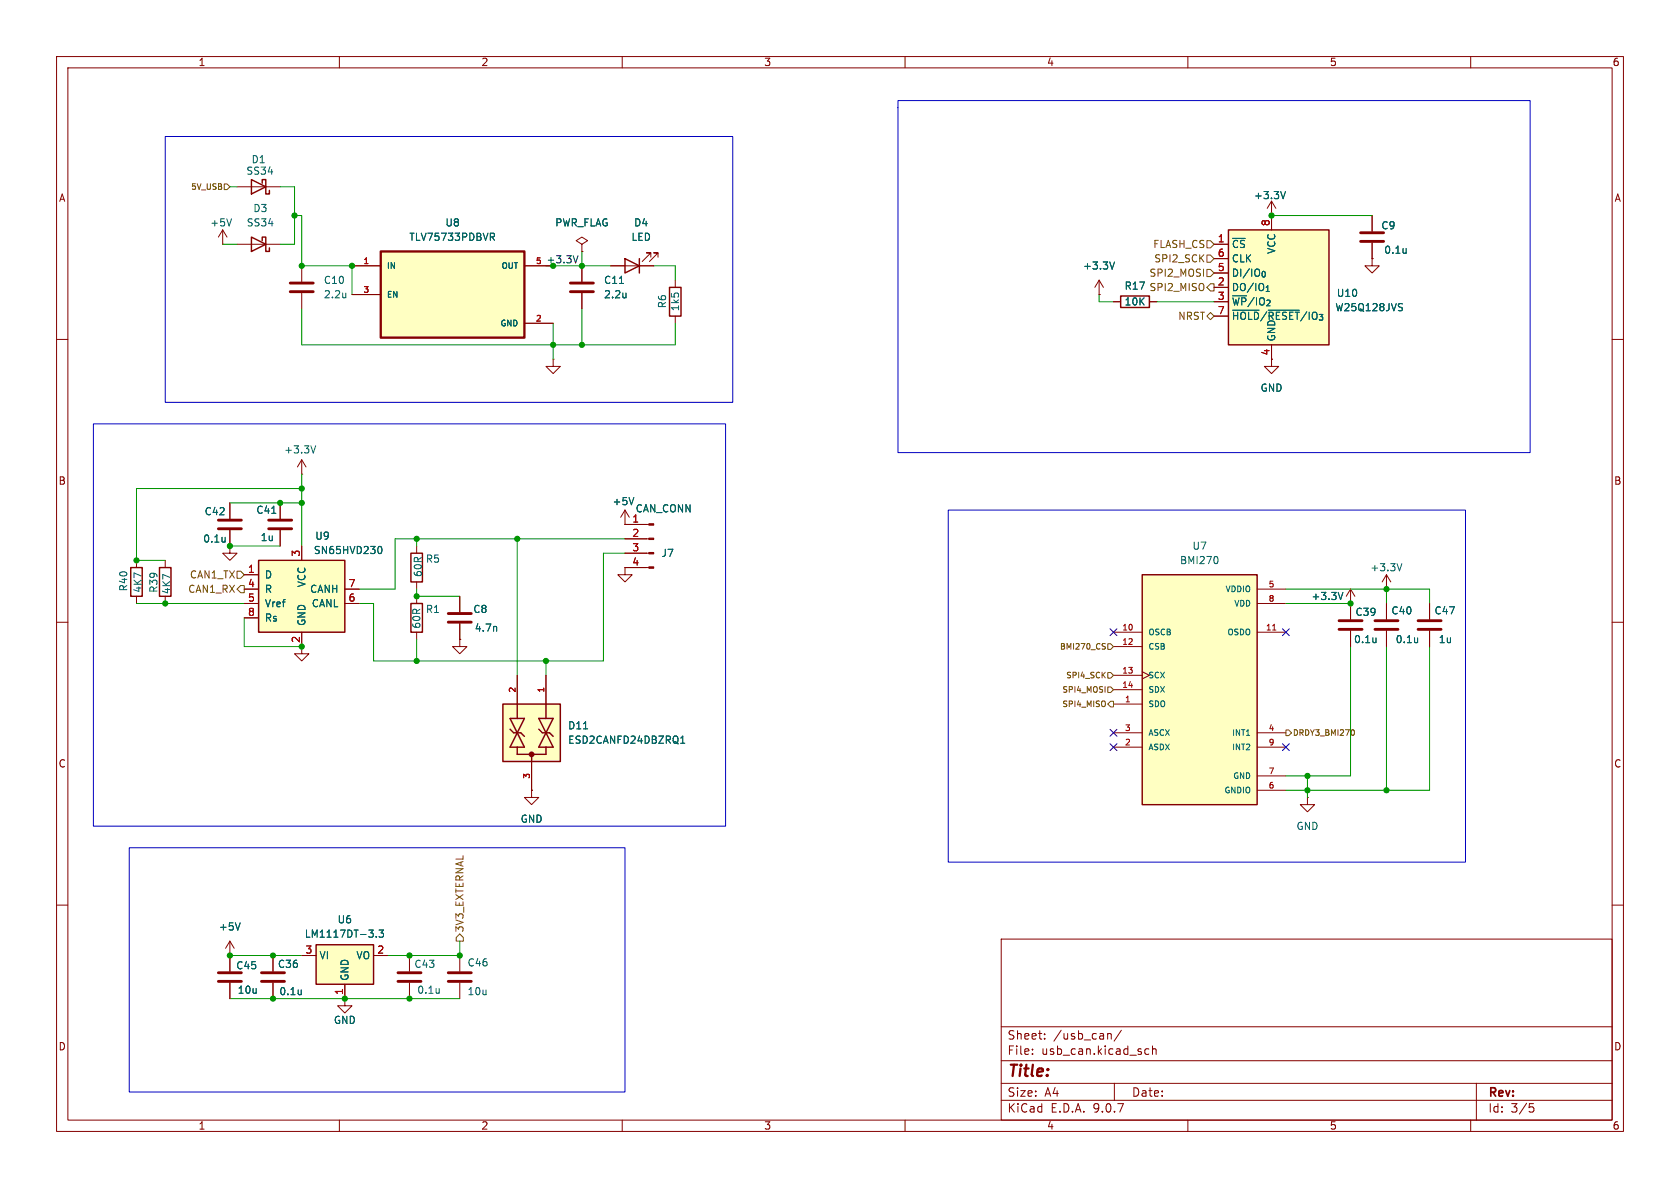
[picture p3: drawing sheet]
<svg xmlns="http://www.w3.org/2000/svg" width="297mm" height="210mm" viewBox="0 0 297 210" stroke-linecap="round" stroke-linejoin="round" font-family="sans-serif">
<g fill="none" stroke="#840000" stroke-width=".18">
<path d="M10 10h277v190h-277zM12 12h273v186h-273zM60 10v2M110 10v2M160 10v2M210 10v2M260 10v2M41.9 33h7.6M39.4 43.2h.1M39.4 40.6l-.8 1.3M39.4 40.6l.7 1.3M39.4 40.6v2.6"/>
<path d="M53.3 47v2.8M53.3 51.8v2.8M10 60h2M285 60h2M24.1 99.1v1.2M29.2 99.1v1.2M40.6 96.5v1.3h1.3l-1.3 1.3-1.2-1.3h1.2M40.6 96.5h.1M40.6 88.9v2.8M40.6 93.7v2.8M49.5 88.9v2.8M49.5 93.7v2.8"/>
<path d="M110.5 92.7h4.2M110.5 95.3h4.2M110.5 97.8h4.2M10 110h2M24.1 105.4v1.3M29.2 105.4v1.3M110.5 100.3h4.2M285 110h2M231.1 141v1.2h1.3l-1.3 1.3-1.2-1.3h1.2M231.1 141h.1M10 160h2M40.6 168.9v2.8"/>
<path d="M40.6 173.7v2.8M177 166h108v32h-108zM285 160h2M60 198v2M110 198v2M160 198v2M177 194.5h108M177 191.5h108M177 187.5h108M177 181.5h108M182.5 186.3v.1M182.5 185.5v.1"/>
<path d="M184.7 183.6v.1M184.7 182.8v.1M196 182.7h.2l.3 .2v.8M197 191.5v3M198.2 182.1l-1.2 2M202.4 186.1l.3 .3 .4-.1M203.1 185.5l-.4-.1-.3 .3M203.7 185.5l.3-.1 .3 .1 .1 .9M203.7 184.9v1.5M210 198v2M260 198v2M261 191.5v6.5"/>
<path d="M270.4 195.1h.7M270.5 195.7h.4l.3 .3-.2 .5-.5 .1"/>
</g>
<path d="M51.3 50h4.1M51.3 51.6h4.1M38.6 91.9h4.1M38.6 93.5h4.1M47.5 91.9h4.1M47.5 93.5h4.1M38.6 172h4.1M38.6 173.5h4.1" fill="none" stroke="#840000" stroke-width=".51"/>
<path d="M40.9 38.7l-.4 1.2M61.1 51.8v.8M61.1 52.5v.1M39.8 95v.8M39.8 95.7l-.1 .1M48 90.7h.8" fill="none" stroke="#006464" stroke-width=".18"/>
<path d="M44.4 31.8l2.6 1.2-2.6 1.3zM46.4 32.4v-.6h.6v2.5h.6v-.6M23.1 100.3h2v5.1h-2zM28.2 100.3h2v5.1h-2z" fill="none" stroke="#840000" stroke-width=".25"/>
<g fill="#840000" stroke="#840000" stroke-width=".18">
<path d="M114.7 92.6h.9v.2h-.9z"/>
<path d="M114.7 95.1h.9v.3h-.9z"/>
<path d="M114.7 97.7h.9v.2h-.9z"/>
<path d="M114.7 100.2h.9v.3h-.9z"/>
</g>
<path d="M55.9 167h10.1v7h-10.1z" fill="#ffffc2"/>
<path d="M118.4 50.8h2v5.1h-2zM55.9 167h10.1v7h-10.1z" fill="none" stroke="#840000" stroke-width=".25"/>
<g fill="none" stroke="#840000" stroke-width=".18">
<path d="M102.9 47v2.8M102.9 51.8v2.8M119.4 49.5v1.3M119.4 55.9v1.3M53.3 114.3v1.3h1.3l-1.3 1.2-1.2-1.2h1.2M94 139.7v1.3h1.2l-1.2 1.2-1.3-1.2h1.3M94 139.7h.1M40.6 168.9h.1M40.6 166.4l-.7 1.2M40.6 166.4l.8 1.2M40.6 166.4v2.5M53.3 168.9h2.6"/>
<path d="M61 174v2.5M66 168.9h2.6"/>
</g>
<path d="M109.5 50.1h.7M110.7 51.8v.8M110.7 52.5l-.1 .1M42.5 163.1l-.5 1.3M66.5 165.6v.1M67 164.4h.8l-.4 .5 .3 .1v.6l-.1 .1-.6-.1" fill="none" stroke="#006464" stroke-width=".18"/>
<path d="M100.8 50h4.1M100.8 51.6h4.1" fill="none" stroke="#840000" stroke-width=".51"/>
<path d="M217.2 40.6h17.7v20.4h-17.7z" fill="#ffffc2"/>
<path d="M110.5 45.7l2.5 1.3-2.5 1.3zM113 45.7v2.6M198.1 52.3h5.1v2.1h-5.1zM217.2 40.6h17.7v20.4h-17.7z" fill="none" stroke="#840000" stroke-width=".25"/>
<g fill="none" stroke="#840000" stroke-width=".18">
<path d="M224.8 38.1v2.5M242.6 38.1v2.8M102.9 43.2l1-.7-1-.6-1 .6 1 .7v1.3M102.9 44.5h.1M107.9 47h7.7M115.1 45.5v-.8h-.8h.8l-1.6 1.5M116.3 45.5v-.8h-.7h.7l-1.5 1.5M196.8 53.3h1.3M203.2 53.3h1.3M214.6 43.2h2.6M214.6 45.7h2.6M214.6 48.3h2.6"/>
<path d="M214.6 50.8h2.6M214.6 53.3h2.6M214.6 55.9h2.6M242.6 45.7v1.3h1.2l-1.2 1.3-1.3-1.3h1.3M242.6 45.7h.1M242.6 42.9v2.8M224.8 61v2.5M48.3 168.9v2.8M48.3 173.7v2.8M81.3 168.9v2.8M81.3 173.7v2.8"/>
</g>
<path d="M217.9 54.8h4.7M224.2 54.8h5.5M247.4 53.7h.5M247.7 54.3l.2 .3-.2 .3M248.6 43.9v.9M248.6 44.7h-.1M53.3 175v.8M53.3 175.7l-.1 .1" fill="none" stroke="#006464" stroke-width=".18"/>
<path d="M240.5 41.1h4.1M240.5 42.7h4.1M46.2 173.5h4.1M46.2 172h4.1M79.2 173.5h4.1M79.2 172h4.1" fill="none" stroke="#840000" stroke-width=".51"/>
<path d="M201.9 101.6h20.3v40.6h-20.3z" fill="#ffffc2"/>
<path d="M201.9 101.6h20.3v40.6h-20.3z" fill="none" stroke="#840000" stroke-width=".25"/>
<g fill="none" stroke="#840000" stroke-width=".18">
<path d="M110.5 92.7h.1M110.5 90.2l-.8 1.2M110.5 90.2l.8 1.2M110.5 90.2v2.5M81.3 105.4v2.8M81.3 110.2v2.8M196.8 111.8h5.1M196.8 114.3h5.1M196.8 119.4h5.1M201.9 118.7l1.3 .7-1.3 .6M222.2 111.8h5.1M222.2 104.1h5.1"/>
<path d="M222.2 106.7h5.1M196.8 121.9h5.1M196.8 124.5h5.1M196.8 129.5h5.1M196.8 132.1h5.1M222.2 129.5h5.1M222.2 132.1h5.1M222.2 137.2h5.1M222.2 139.7h5.1"/>
</g>
<path d="M225 111.4h.6" fill="none" stroke="#a90000" stroke-width=".18"/>
<path d="M112.1 88l-.5 1.2M215.1 98.4l.2 .5-.2 .7M87.7 110.8l.1 .8" fill="none" stroke="#006464" stroke-width=".18"/>
<path d="M79.2 108.5h4.1M79.2 110h4.1" fill="none" stroke="#840000" stroke-width=".51"/>
<path d="M88.9 124.5h10.2v10.1h-10.2z" fill="#ffffc2"/>
<path d="M44.4 41.9l2.6 1.3-2.6 1.3zM46.4 42.5v-.6h.6v2.6h.6v-.7M72.6 97.8h2.1v5.1h-2.1zM88.9 124.5h10.2v10.1h-10.2zM90.2 127h2.5l-2.5 5.1h2.5zM90.2 128.9l.6 .6h1.3l.6 .7M91.4 132.1v1.3h5.1v-1.3M91.4 124.5v2.5M94 133.4v1.2M95.2 127h2.6l-2.6 5.1h2.6zM95.2 128.9l.7 .6h1.3l.6 .7M96.5 124.5v2.5" fill="none" stroke="#840000" stroke-width=".25"/>
<g fill="none" stroke="#840000" stroke-width=".51">
<path d="M70.4 172h4M70.4 173.5h4"/>
<circle cx="94" cy="133.3" r=".25"/>
</g>
<g fill="none" stroke="#840000" stroke-width=".18">
<path d="M41.9 43.2h7.6M53.3 83.8h.1M53.3 81.3l-.7 1.3M53.3 81.3l.8 1.3M53.3 81.3v2.5M73.7 96.5v1.3M73.7 102.9v1.2M81.3 113v1.3h1.2l-1.2 1.3-1.3-1.3h1.3M81.3 113h.1M91.4 119.4v5.1M96.5 119.4v5.1M110.5 100.3v1.3h1.3l-1.3 1.3-1.3-1.3h1.3"/>
<path d="M110.5 100.3h.1M94 134.6v5.1M61 176.5v1.3h1.2l-1.2 1.3-1.3-1.3h1.3M61 176.5h.1M72.4 168.9v2.8M72.4 173.7v2.8"/>
</g>
<path d="M55.8 78.8l-.4 1.3M103.2 128.8h.7M120.3 131.4h.8M120.5 130.4l.2-.3v1.3M77.6 174.7v.9M77.6 175.5h.1" fill="none" stroke="#006464" stroke-width=".18"/>
<path d="M45.7 99.1h15.3v12.7h-15.3z" fill="#ffffc2"/>
<path d="M45.7 99.1h15.3v12.7h-15.3zM72.6 106.7h2.1v5.1h-2.1z" fill="none" stroke="#840000" stroke-width=".25"/>
<g fill="none" stroke="#840000" stroke-width=".18">
<path d="M224.8 38.1h.1M224.8 35.6l-.8 1.2M224.8 35.6l.8 1.2M224.8 35.6v2.5M194.3 52.1h.1M194.3 49.5l-.8 1.3M194.3 49.5l.8 1.3M194.3 49.5v2.6M97.8 63.5v1.3h1.3l-1.3 1.2-1.3-1.2h1.3M97.8 63.5h.1M224.8 63.5v1.3h1.3l-1.3 1.2-1.3-1.2h1.3M53.3 96.5v2.6"/>
<path d="M43.2 101.6h2.5M43.2 104.1h2.5M43.2 106.7h2.5M43.2 109.2h2.5M53.3 111.8v2.5M61 104.1h2.5M61 106.7h2.5M73.7 105.4v1.3M73.7 111.8v1.2M238.8 106.7h.1M238.8 104.1l-.8 1.3M238.8 104.1l.7 1.3"/>
<path d="M238.8 104.1v5.4M238.8 111.5v2.8M245.1 104.1h.1M245.1 101.6l-.8 1.3M245.1 101.6l.8 1.3M245.1 101.6v2.5M245.1 106.7v2.8M245.1 111.5v2.8M252.7 106.7v2.8M252.7 111.5v2.8"/>
</g>
<path d="M227.3 33.9l-.5 1.2M197 46.3l-.4 1.3M67 96.7l.1-.1a.68 .68 0 0 1 .4 .6 .68 .68 0 0 1-.4 .7l-.1-.1M247.8 99.6l-.4 1.3M237.4 104.7l-.4 1.3M243.2 112.8v.8M243.2 113.5h.1M250.6 112.8v.8M250.6 113.5h.1" fill="none" stroke="#006464" stroke-width=".18"/>
<path d="M236.7 109.7h4.1M236.7 111.3h4.1M243.1 109.7h4M243.1 111.3h4M250.7 109.7h4.1M250.7 111.3h4.1" fill="none" stroke="#840000" stroke-width=".51"/>
<path d="M67.3 44.5h25.4v15.2h-25.4z" fill="#ffffc2"/>
<path d="M67.3 44.5h25.4v15.2h-25.4z" fill="none" stroke="#840000" stroke-width=".41"/>
<g fill="none" stroke="#840000" stroke-width=".18">
<path d="M224.8 38.1h.1M224.8 38.1v2.5M242.6 38.1v2.8M62.2 47h5.1M62.2 52.1h5.1M92.7 47h5.1M92.7 57.2h5.1M102.9 44.5h.1M102.9 47v2.8M102.9 51.8v2.8M107.9 47h2.6M113 47h2.6"/>
<path d="M194.3 52.1h.1M196.8 53.3h1.3M203.2 53.3h1.3M214.6 43.2h2.6M214.6 45.7h2.6M214.6 48.3h2.6M214.6 50.8h2.6M214.6 53.3h2.6M214.6 55.9h2.6M242.6 45.7h.1M242.6 42.9v2.8M224.8 61v2.5"/>
<path d="M40.6 96.5h.1M40.6 88.9v2.8M40.6 93.7v2.8M49.5 88.9v2.8M49.5 93.7v2.8M53.3 96.5v2.6M110.5 92.7h.1M110.5 92.7h3.8M110.5 95.3h3.8M110.5 97.8h3.8M43.2 101.6h2.5M43.2 104.1h2.5"/>
<path d="M43.2 106.7h2.5M43.2 109.2h2.5M53.3 111.8v2.5M61 104.1h2.5M61 106.7h2.5M81.3 113h.1M81.3 105.4v2.8M81.3 110.2v2.8M91.4 119.4v5.1M96.5 119.4v5.1M110.5 100.3h.1M110.5 100.3h3.8"/>
<path d="M238.8 106.7h.1M238.8 106.7v2.8M238.8 111.5v2.8M245.1 106.7v2.8M245.1 111.5v2.8M252.7 106.7v2.8M252.7 111.5v2.8M94 139.7h.1M94 134.6v5.1M40.6 168.9h.1M40.6 168.9v2.8M40.6 173.7v2.8"/>
<path d="M48.3 168.9v2.8M48.3 173.7v2.8M53.3 168.9h2.6M61 176.5h.1M61 174v2.5M66 168.9h2.6"/>
</g>
<g fill="none" stroke="#006464" stroke-width=".18">
<path d="M227.3 33.9l-.5 1.2M86.7 41.2h.5l.2 .3-.1 .3-.6 .1M87 41.9l.4 .6M109.5 50.1h.7M110.7 51.8v.8M110.7 52.5l-.1 .1M197 46.3l-.4 1.3M217.9 54.8h4.7M224.2 54.8h5.5M247.4 53.7h.5M247.7 54.3l.2 .3-.2 .3M248.6 43.9v.9"/>
<path d="M248.6 44.7h-.1M39.8 95v.8M39.8 95.7l-.1 .1M48 90.7h.8M67 96.7l.1-.1a.68 .68 0 0 1 .4 .6 .68 .68 0 0 1-.4 .7l-.1-.1M112.1 88l-.5 1.2M87.7 110.8l.1 .8M237.4 104.7l-.4 1.3M243.2 112.8v.8M243.2 113.5h.1M250.6 112.8v.8M250.6 113.5h.1"/>
<path d="M103.2 128.8h.7M120.3 131.4h.8M120.5 130.4l.2-.3v1.3M42.5 163.1l-.5 1.3M53.3 175v.8M53.3 175.7l-.1 .1M66.5 165.6v.1M67 164.4h.8l-.4 .5 .3 .1v.6l-.1 .1-.6-.1"/>
</g>
<g fill="none" stroke="#725600" stroke-width=".18">
<path d="M39.6 32.5h.5l.5 .5-.5 .5h-.5zM213.4 47.6h.6l.6 .7-.6 .6h-.6zM213.4 55.9l.6-.7 .6 .7-.6 .6zM213.4 42.5h.6l.6 .7-.6 .6h-.6zM213.4 45.1h.6l.6 .6-.6 .7h-.6zM214 50.2h.6v1.2h-.6l-.6-.6zM41.9 101h.6l.7 .6-.7 .6h-.6zM42.5 103.5h.7v1.3h-.7l-.6-.7zM195 114.2l.3 .1 .1 .3-.2 .2h-.2M195 113.8h.4M195.8 113.8h.5l.5 .5-.5 .5h-.5zM195.8 118.9h.5l.5 .5-.5 .5h-.5z"/>
<path d="M195.8 121.4h.5l.5 .5-.5 .5h-.5zM196.3 124h.5v1h-.5l-.5-.5zM227.3 129h.5l.5 .5-.5 .5h-.5zM239.2 129a.63 .63 0 0 1 0 1M81.3 165.1l.6 .6v.7h-1.3v-.7z"/>
</g>
<path d="M102.2 45.2l-.4 1.3" fill="none" stroke="#0f0f0f" stroke-width=".18"/>
<g fill="none" stroke="#009600" stroke-width=".18">
<path d="M40.6 33h1.3M49.5 33h2.6v10.2h-2.6M52.1 38.1h1.2v8.9h8.9v5.1M224.8 38.1h17.8M39.4 43.2h2.5M53.3 54.6v6.4h66.1v-3.8M97.8 47h10.1M97.8 57.2v6.3M102.9 44.5v2.5M102.9 54.6v6.4M115.6 47h3.8v2.5M194.3 52.1v1.2h2.5"/>
<path d="M204.5 53.3h10.1M40.6 88.9h12.7M40.6 96.5h8.9M53.3 83.8v12.7M53.3 86.4h-29.2v12.7h5.1M73.7 95.3v1.2M91.4 95.3v24.1M110.5 97.8h-3.8v19h-40.7v-10.1h-2.5M110.5 95.3h-40.7v8.8h-6.3M24.1 106.7h19.1M43.2 109.2v5.1h10.1M73.7 104.1v1.3h7.6"/>
<path d="M73.7 113v3.8M96.5 116.8v2.6M227.3 106.7h11.5M227.3 104.1h25.4v2.6M238.8 114.3v22.9h-11.5M245.1 104.1v2.6M245.1 114.3v25.4M252.7 114.3v25.4h-25.4M231.1 137.2v3.8M40.6 168.9h12.7M40.6 176.5h40.7M81.3 166.4v2.5h-12.7"/>
</g>
<path d="M196.2 111.2l1.3 1.2M197.5 111.2l-1.3 1.2M226.7 111.2l1.2 1.2M227.9 111.2l-1.2 1.2M196.2 128.9l1.3 1.2M196.2 131.5l1.3 1.2M197.5 128.9l-1.3 1.2M197.5 131.5l-1.3 1.2M226.7 131.5l1.2 1.2M227.9 131.5l-1.2 1.2" fill="none" stroke="#000084" stroke-width=".18"/>
<path d="M158.7 19h.1M158.7 17.8h111.8v62.2h-111.8zM29.2 24.1h100.3v47h-100.3zM16.5 74.9h111.8v71.2h-111.8zM167.6 90.2h91.5v62.2h-91.5zM22.9 149.9h87.6v43.1h-87.6z" fill="none" stroke="#0000c2" stroke-width=".18"/>
<g fill="#009600" stroke="#009600" stroke-width=".18">
<circle cx="73.7" cy="105.4" r=".46"/>
<circle cx="91.4" cy="95.3" r=".46"/>
<circle cx="73.7" cy="95.3" r=".46"/>
<circle cx="53.3" cy="47" r=".46"/>
<circle cx="238.8" cy="106.7" r=".46"/>
<circle cx="224.8" cy="38.1" r=".46"/>
<circle cx="231.1" cy="137.2" r=".46"/>
<circle cx="245.1" cy="139.7" r=".46"/>
<circle cx="231.1" cy="139.7" r=".46"/>
<circle cx="53.3" cy="86.4" r=".46"/>
<circle cx="40.6" cy="96.5" r=".46"/>
<circle cx="29.2" cy="106.7" r=".46"/>
<circle cx="53.3" cy="88.9" r=".46"/>
<circle cx="49.5" cy="88.9" r=".46"/>
<circle cx="24.1" cy="99.1" r=".46"/>
<circle cx="97.8" cy="61" r=".46"/>
<circle cx="102.9" cy="47" r=".46"/>
<circle cx="102.9" cy="61" r=".46"/>
<circle cx="48.3" cy="176.5" r=".46"/>
<circle cx="40.6" cy="168.9" r=".46"/>
<circle cx="48.3" cy="168.9" r=".46"/>
<circle cx="53.3" cy="114.3" r=".46"/>
<circle cx="96.5" cy="116.8" r=".46"/>
<circle cx="72.4" cy="168.9" r=".46"/>
<circle cx="81.3" cy="168.9" r=".46"/>
<circle cx="73.7" cy="116.8" r=".46"/>
<circle cx="72.4" cy="176.5" r=".46"/>
<circle cx="61" cy="176.5" r=".46"/>
<circle cx="245.1" cy="104.1" r=".46"/>
<circle cx="97.8" cy="47" r=".46"/>
<circle cx="62.2" cy="47" r=".46"/>
<circle cx="52.1" cy="38.1" r=".46"/>
</g>
<text font-size="2.8" fill="#840000" x="178" y="190.9">Title:</text>
<g font-size="2.1" fill="#840000">
<text x="178" y="184">Sheet:</text>
<text x="186.2" y="184">/usb_can/</text>
<text x="178" y="186.7">File:</text>
<text x="184.1" y="186.7">usb_can.kicad_sch</text>
<text x="178" y="196.9">KiCad</text>
<text x="178" y="194.1">Size:</text>
<text x="184.7" y="194.1">A4</text>
<text x="185.7" y="196.9">E.D.A.</text>
<text x="193.3" y="196.9">9.0.7</text>
<text x="200" y="194.1">Date:</text>
<text x="263" y="194.3">Rev:</text>
<text x="263" y="196.9">Id:</text>
<text x="267.1" y="196.9">3/5</text>
</g>
<g font-size="1.8" fill="#840000">
<text x="35" y="11.9">1</text>
<text x="85" y="11.9">2</text>
<text x="135" y="11.9">3</text>
<text x="185" y="11.9">4</text>
<text x="235" y="11.9">5</text>
<text x="285" y="11.9">6</text>
<text x="10.3" y="35.9">A</text>
<text x="285.3" y="35.9">A</text>
<text x="224.5" y="62.9" transform="rotate(-90 224.5 62.9)">4</text>
<text x="10.3" y="85.9">B</text>
<text x="285.3" y="85.9">B</text>
<text x="53.1" y="113.7" transform="rotate(-90 53.1 113.7)">2</text>
<text x="10.3" y="135.9">C</text>
<text x="285.3" y="135.9">C</text>
<text x="10.3" y="185.9">D</text>
<text x="285.3" y="185.9">D</text>
<text x="35" y="199.9">1</text>
<text x="85" y="199.9">2</text>
<text x="135" y="199.9">3</text>
<text x="185" y="199.9">4</text>
<text x="235" y="199.9">5</text>
<text x="285" y="199.9">6</text>
</g>
<g font-size="1.8" fill="#006464">
<text x="44.4" y="29.1">D1</text>
<text x="43.5" y="31.1">SS34</text>
<text x="221.6" y="35.4">+3.3V</text>
<text x="37.1" y="40.2">+5V</text>
<text x="43.5" y="40.2">SS34</text>
<text x="44.7" y="37.7">D3</text>
<text x="78.6" y="40.2">U8</text>
<text x="98.1" y="40.2">PWR_FLAG</text>
<text x="112" y="40.2">D4</text>
<text x="244.1" y="40.7">C9</text>
<text x="72.3" y="42.8">TLV75733PDBVR</text>
<text x="111.5" y="42.8">LED</text>
<text x="191.4" y="47.9">+3.3V</text>
<text x="217.7" y="44">~{CS}</text>
<text x="217.7" y="46.6">CLK</text>
<text x="225.7" y="45" transform="rotate(-90 225.7 45)">VCC</text>
<text x="244.6" y="45.1">0.1u</text>
<text x="57.2" y="50.4">C10</text>
<text x="57.2" y="52.9">2.2u</text>
<text x="106.7" y="50.4">C11</text>
<text x="106.7" y="52.9">2.2u</text>
<text x="198.7" y="51.4">R17</text>
<text x="217.7" y="49.1">DI/IO_{0}</text>
<text x="217.7" y="51.7">DO/IO_{1}</text>
<text x="236.2" y="52.7">U10</text>
<text x="118" y="54.6" transform="rotate(-90 118 54.6)">R6</text>
<text x="120.2" y="55.1" transform="rotate(-90 120.2 55.1)">1k5</text>
<text x="198.7" y="54.2">10K</text>
<text x="217.7" y="54.2">~{WP}/IO_{2}</text>
<text x="217.7" y="56.7">~{HOLD}/~{RESET}/IO_{3}</text>
<text x="236" y="55.2">W25Q128JVS</text>
<text x="225.7" y="60.5" transform="rotate(-90 225.7 60.5)">GND</text>
<text x="222.8" y="69.4">GND</text>
<text x="50.1" y="80.4">+3.3V</text>
<text x="108.2" y="89.5">+5V</text>
<text x="36.1" y="91.3">C42</text>
<text x="45.2" y="91">C41</text>
<text x="46" y="95.9">1u</text>
<text x="55.6" y="95.6">U9</text>
<text x="112.3" y="90.8">CAN_CONN</text>
<text x="35.8" y="96.1">0.1u</text>
<text x="55.4" y="98.1">SN65HVD230</text>
<text x="75.2" y="99.7">R5</text>
<text x="116.8" y="98.7">J7</text>
<text x="208.5" y="99.9">BMI270</text>
<text x="210.7" y="97.4">U7</text>
<text x="242.2" y="101.2">+3.3V</text>
<text x="22.7" y="104.6" transform="rotate(-90 22.7 104.6)">R40</text>
<text x="25.2" y="104.9" transform="rotate(-90 25.2 104.9)">4K7</text>
<text x="28" y="104.9" transform="rotate(-90 28 104.9)">R39</text>
<text x="30.3" y="105.1" transform="rotate(-90 30.3 105.1)">4K7</text>
<text x="46.7" y="102.5">D</text>
<text x="46.7" y="105">R</text>
<text x="46.7" y="107.5">Vref</text>
<text x="54.2" y="103.9" transform="rotate(-90 54.2 103.9)">VCC</text>
<text x="54.7" y="105">CANH</text>
<text x="55" y="107.5">CANL</text>
<text x="74.8" y="102.1" transform="rotate(-90 74.8 102.1)">60R</text>
<text x="231.8" y="106.3">+3.3V</text>
<text x="46.7" y="110.1">Rs</text>
<text x="54.2" y="110.7" transform="rotate(-90 54.2 110.7)">GND</text>
<text x="74.5" y="111.2" transform="rotate(-90 74.5 111.2)">60R</text>
<text x="75.2" y="108.6">R1</text>
<text x="83.6" y="108.6">C8</text>
<text x="83.8" y="111.9">4.7n</text>
<text x="239.3" y="113.9">0.1u</text>
<text x="239.5" y="109.1">C39</text>
<text x="245.9" y="108.8">C40</text>
<text x="246.6" y="113.9">0.1u</text>
<text x="253.5" y="108.8">C47</text>
<text x="254.3" y="113.9">1u</text>
<text x="100.3" y="129.1">D11</text>
<text x="100.3" y="131.7">ESD2CANFD24DBZRQ1</text>
<text x="91.9" y="145.6">GND</text>
<text x="229.1" y="146.9">GND</text>
<text x="38.6" y="164.7">+5V</text>
<text x="53.8" y="166">LM1117DT-3.3</text>
<text x="59.6" y="163.4">U6</text>
<text x="41.7" y="171.6">C45</text>
<text x="49" y="171.3">C36</text>
<text x="56.4" y="169.8">VI</text>
<text x="61.8" y="173.5" transform="rotate(-90 61.8 173.5)">GND</text>
<text x="62.9" y="169.8">VO</text>
<text x="73.2" y="171.3">C43</text>
<text x="82.6" y="171">C46</text>
<text x="41.9" y="175.9">10u</text>
<text x="49.3" y="176.1">0.1u</text>
<text x="73.7" y="175.9">0.1u</text>
<text x="82.6" y="176.1">10u</text>
<text x="58.9" y="181.2">GND</text>
</g>
<g font-size="1.8" fill="#a90000">
<text x="224.5" y="40.1" transform="rotate(-90 224.5 40.1)">8</text>
<text x="215.2" y="42.9">1</text>
<text x="215.2" y="45.5">6</text>
<text x="215.2" y="48">5</text>
<text x="215.2" y="50.5">2</text>
<text x="215.2" y="53.1">3</text>
<text x="215.2" y="55.6">7</text>
<text x="111.7" y="92.5">1</text>
<text x="111.7" y="95">2</text>
<text x="43.7" y="101.3">1</text>
<text x="53.1" y="98.5" transform="rotate(-90 53.1 98.5)">3</text>
<text x="111.7" y="97.5">3</text>
<text x="111.7" y="100.1">4</text>
<text x="43.7" y="103.9">4</text>
<text x="43.7" y="106.4">5</text>
<text x="61.5" y="103.9">7</text>
<text x="61.5" y="106.4">6</text>
<text x="43.7" y="109">8</text>
<text x="53.9" y="168.7">3</text>
<text x="66.6" y="168.7">2</text>
<text x="60.7" y="176" transform="rotate(-90 60.7 176)">1</text>
</g>
<text font-size="1.8" fill="#009600" x="96.5" y="46.6">+3.3V</text>
<g font-size="1.8" fill="#725600">
<text x="203.8" y="44">FLASH_CS</text>
<text x="204" y="46.6">SPI2_SCK</text>
<text x="198.7" y="51.4">R17 SPI2_MISO</text>
<text x="203.1" y="49.1">SPI2_MOSI</text>
<text x="208.2" y="56.7">NRST</text>
<text x="33.2" y="105">CAN1_RX</text>
<text x="33.5" y="102.5">CAN1_TX</text>
<text x="82.1" y="164.9" transform="rotate(-90 82.1 164.9)">3V3_EXTERNAL</text>
</g>
<g font-size="1.4" fill="#725600">
<text x="33.7" y="33.7">5V_USB</text>
<text x="187.3" y="115">BMI270_CS</text>
<text x="187.7" y="122.6">SPI4_MOSI</text>
<text x="187.7" y="125.2">SPI4_MISO</text>
<text x="188.3" y="120.1">SPI4_SCK</text>
<text x="228.5" y="130.3">DRDY3_BMI270</text>
</g>
<g font-size="1.4" fill="#a90000">
<text x="64.2" y="46.7">1</text>
<text x="94.6" y="46.7">5</text>
<text x="64.2" y="51.8">3</text>
<text x="94.6" y="56.9">2</text>
<text x="224.2" y="103.9">5</text>
<text x="224.2" y="106.4">8</text>
<text x="198.3" y="111.5">10</text>
<text x="223.7" y="111.5">11</text>
<text x="198.3" y="114">12</text>
<text x="198.3" y="119.1">13</text>
<text x="91.2" y="122.5" transform="rotate(-90 91.2 122.5)">2</text>
<text x="96.3" y="122.5" transform="rotate(-90 96.3 122.5)">1</text>
<text x="198.3" y="121.7">14</text>
<text x="198.8" y="124.2">1</text>
<text x="198.8" y="129.3">3</text>
<text x="198.8" y="131.8">2</text>
<text x="224.2" y="129.3">4</text>
<text x="224.2" y="131.8">9</text>
<text x="93.7" y="137.8" transform="rotate(-90 93.7 137.8)">3</text>
<text x="224.2" y="136.9">7</text>
<text x="224.2" y="139.4">6</text>
</g>
<g font-size="1.4" fill="#006464">
<text x="68.3" y="47.7">IN</text>
<text x="88.5" y="47.7">OUT</text>
<text x="68.3" y="52.8">EN</text>
<text x="88.3" y="57.9">GND</text>
<text x="216.5" y="104.9">VDDIO</text>
<text x="218.1" y="107.4">VDD</text>
<text x="202.9" y="112.5">OSCB</text>
<text x="216.9" y="112.5">OSDO</text>
<text x="202.9" y="115">CSB</text>
<text x="202.9" y="120.1">SCX</text>
<text x="202.9" y="122.7">SDX</text>
<text x="202.9" y="125.2">SDO</text>
<text x="202.9" y="130.3">ASCX</text>
<text x="217.7" y="130.3">INT1</text>
<text x="202.9" y="132.8">ASDX</text>
<text x="217.7" y="132.8">INT2</text>
<text x="217.9" y="137.9">GND</text>
<text x="216.3" y="140.4">GNDIO</text>
</g>
</svg>
